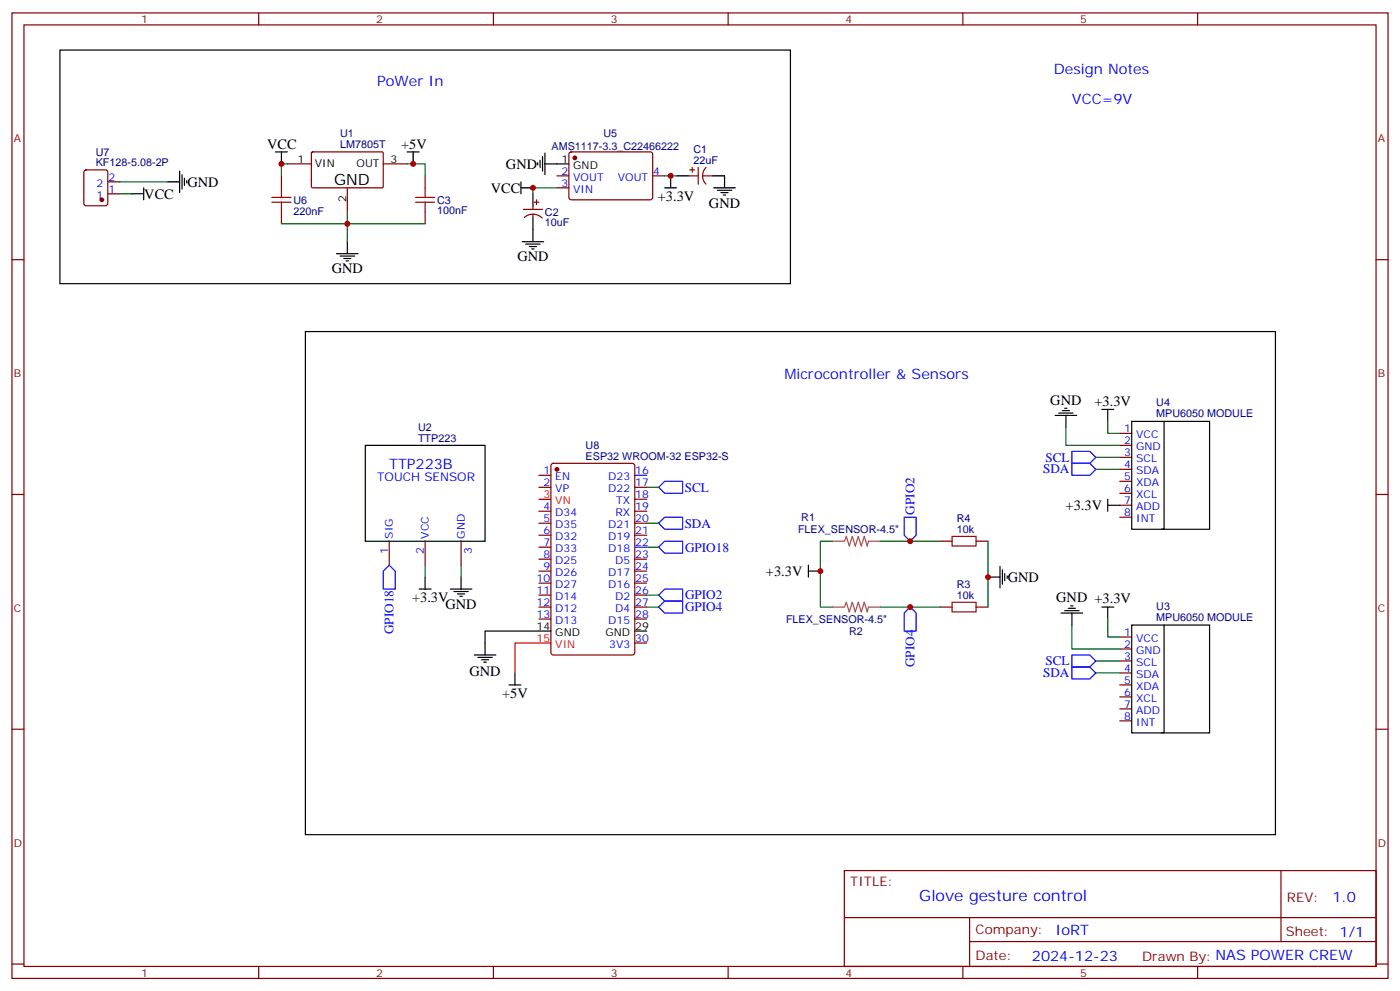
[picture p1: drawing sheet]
<svg xmlns="http://www.w3.org/2000/svg" width="412mm" height="292mm" viewBox="0 0 412 292" stroke-linecap="round" stroke-linejoin="round" font-family="sans-serif">
<g fill="none" stroke="#870000" stroke-width=".35">
<path d="M3.5 3.8h405.4v284.3h-405.4zM7.1 7.3h398.2v277.3h-398.2zM76.2 3.8v3.5M145.3 3.8v3.5M214.5 3.8v3.5M283.6 3.8v3.5M352.8 3.8v3.5M24.9 50.2l.5-.2h5.6l.7 .5v9.4l-.4 .7h-5.9l-.7-.5v-9.4zM31.7 57.1h3.6M31.7 53.6h3.6M82.9 51.8v3.5M84.7 48.3h7"/>
<path d="M91.8 44.9l.3-.2 20.6 .1 .2 .3-.1 10-.3 .2h-20.6l-.2-.3zM102.3 55.3v7.1M112.9 48.3h7M125.2 51.8v3.5M157.3 59.5h1.4M158 58.8v1.5M164 51.8h3.6M164 55.3h3.6M167.8 44.9l.5-.2 23.5 .1 .5 .6-.1 13-.6 .4h-23.6l-.4-.7v-12.7zM192.3 51.8h3.5M202.8 51.8h2.9M203.2 50h1.4"/>
<path d="M203.9 49.3v1.4M205.7 49.3v5M207.1 51.8h2.8M208 49.3a3.5 3.5 0 0 0-.1 4.9M3.5 76.5h3.6M82.9 62.4v3.5M125.2 62.4v3.5M154.2 61.7h5.6M154.4 64a3.8 3.8 0 0 1 5.3 .2M157 60.6v1.1M157 63.1v1M405.3 76.5h3.6"/>
<path d="M158.7 140h3.6M162.5 136.7l.5-.2h23.3l.6 .4 .1 55.3-.5 .6-23.5 .1-.7-.5v-55.2zM329.8 127.6h3.6M329.8 131.2h3.6M329.8 134.7h3.6M329.8 138.2h3.6M3.5 145.6h3.6M114.7 159.4v7M125.2 159.4v7M135.8 159.4v7M158.7 143.5h3.6M158.7 150.6h3.6"/>
<path d="M158.7 154.1h3.6M158.7 157.6h3.6M187 143.5h3.5M187 150.6h3.5M187 154.1h3.5M187 157.6h3.5M187 147h3.5M276.9 159.4h3.6M287.5 159.4h3.5M329.8 141.7h3.6M329.8 145.3h3.6M329.8 148.8h3.6"/>
<path d="M329.8 152.3h3.6M405.3 145.6h3.6M158.7 178.8h3.6M158.7 161.1h3.6M158.7 164.7h3.6M158.7 168.2h3.6M158.7 171.7h3.6M158.7 175.3h3.6M187 178.8h3.5M187 164.7h3.5M187 168.2h3.5M187 171.7h3.5"/>
<path d="M187 175.3h3.5M276.9 178.8h3.6M287.5 178.8h3.5M158.7 182.3h3.6M187 182.3h3.5M187 189.4h3.5M329.8 187.6h3.6M329.8 191.1h3.6M329.8 194.7h3.6M329.8 198.2h3.6M3.5 214.8h3.6M329.8 201.7h3.6"/>
<path d="M329.8 205.2h3.6M329.8 208.8h3.6M329.8 212.3h3.6M405.3 214.8h3.6M248.7 256.4h156.6v28.2h-156.6zM377.3 256.4v20.9M248.7 270.2h156.5M285.6 277.3h119.6M285.6 270.2v14.2M3.5 283.9h3.6M76.2 284.6v3.5M145.3 284.6v3.5"/>
<path d="M214.5 284.6v3.5M283.6 284.6v3.5M352.8 284.6v3.5M405.3 283.9h3.6"/>
</g>
<g fill="none" stroke="#000" stroke-width=".35">
<path d="M17.6 14.7h215.2v68.8h-215.2zM38.8 57.1h3.5M42.3 55.3v3.5M49.4 53.6h3.5M52.9 50.4v6.3M53.6 51.4v4.3M54.3 52.5v2.1M55 53.2v.7M81.1 44.7h3.6M82.9 44.7v3.6M119.9 44.7h3.6M121.7 44.7v3.6"/>
<path d="M153.5 55.3h3.5M153.5 53.6v3.5M157 57.1v3.5M158.4 47.9v.7M159.1 47.2v2.1M159.8 46.1v4.3M160.5 48.3h7.1M160.5 45.1v6.3M195.8 55.3h3.5M197.6 51.8v3.5M199.3 51.8h3.5M209.9 51.8h3.5v3.5"/>
<path d="M210.3 55.3h6.3M211.3 56h4.2M212.4 56.7h2.1M213.1 57.4h.7M99.1 74.7h6.4M100.2 75.4h4.2M101.2 76.1h2.2M102 76.8h.7M102.3 71.2v3.5M153.8 71.2h6.4M154.9 71.9h4.2M155.9 72.6h2.1"/>
<path d="M156.6 73.3h.7M157 64.1v7.1M90 97.6h285.7v148.2h-285.7zM107.6 131.2h35.3v28.2h-35.3zM310.8 122.3h6.3M311.9 121.6h4.2M312.9 120.9h2.1M313.6 120.2h.7M314 122.3v3.6M324.6 120.6h3.5M326.3 120.6v3.5M333.4 124.1h22.9v31.8h-22.9z"/>
<path d="M342.9 124.1v31.8h-.7M326.3 147v3.6M326.3 148.8h3.5M123.5 173.5h3.5M125.2 170v3.5M132.6 173.5h6.4M133.7 174.2h4.2M134.8 174.9h2.1M135.5 175.6h.7M135.8 170v3.5M238.1 168.2h3.6M238.1 166.4v3.6"/>
<path d="M291 170h3.6M294.6 166.8v6.3M295.3 167.9v4.2M296 168.9v2.1M296.7 169.6v.7M313.6 179.8h4.3M314.7 179.1h2.1M315.4 178.4h.7M324.6 178.8h3.5M326.3 178.8v3.5M139.7 192.9h6.3M140.8 193.6h4.2"/>
<path d="M141.8 194.3h2.1M142.5 195h.7M151.7 198.2v3.5M162.3 185.8h-19.4v7.1M187 185.8h3.5M312.6 180.6h6.3M315.7 180.6v3.5M333.4 184.1h22.9v31.7h-22.9zM342.9 184.1v31.7h-.7M149.9 201.7h3.6"/>
</g>
<path d="M245.2 159.4h3.5M248.8 159.4l.5-1.4 .9 2.8 .9-2.8 .8 2.8 .9-2.8 .9 2.8 .9-2.8 .9 2.8 .3-1.4h3.5M245.2 178.8h3.5M248.8 178.8l.5-1.4 .9 2.8 .9-2.8 .8 2.8 .9-2.8 .9 2.8 .9-2.8 .9 2.8 .3-1.4h3.5" fill="none" stroke="#a64a4a" stroke-width=".35"/>
<g fill="#870000" stroke="#870000" stroke-width=".35">
<circle cx="169.3" cy="46.5" r=".53"/>
<circle cx="30" cy="58.8" r=".53"/>
<circle cx="164" cy="138.2" r=".53"/>
</g>
<path d="M80.1 59.5h5.6M80.1 58.1h5.6M82.9 55.3v2.8M82.9 59.5v2.9M122.4 59.5h5.7M122.4 58.1h5.7M125.2 55.3v2.8M125.2 59.5v2.9M280.5 158h7v2.8h-7zM280.5 177.4h7v2.8h-7z" fill="none" stroke="#a10000" stroke-width=".35"/>
<g fill="none" stroke="#008700" stroke-width=".35">
<path d="M35.3 57.1h3.5M35.3 53.6h14.1M84.7 48.3h-1.8v3.5M119.9 48.3h5.3v3.5M164 55.3h-7v1.8M195.8 51.8h3.5M102.3 62.4v3.5h-19.4M125.2 65.9h-22.9v5.3M314 125.9v5.3h15.8M322.8 134.7h7M322.8 138.2h7M326.3 124.1v3.5h3.5"/>
<path d="M190.5 143.5h3.5M190.5 154.1h3.5M245.2 159.4h-3.5v19.4h3.5M259.3 159.4h17.6M291 159.4v19.4M125.2 166.4v3.6M135.8 166.4v3.6M190.5 161.1h3.5M190.5 178.8h3.5M190.5 175.3h3.5M259.3 178.8h17.6M315.7 184.1v7h14.1"/>
<path d="M322.8 194.7h7M322.8 198.2h7M326.3 182.3v5.3h3.5"/>
</g>
<path d="M158.7 147h3.6M162.3 189.4h-10.6v8.8" fill="none" stroke="#f00" stroke-width=".35"/>
<g fill="none" stroke="#00f" stroke-width=".35">
<path d="M187 140h3.5M315.7 136.5h5.3l1.8 1.7-1.8 1.8h-5.3zM315.7 132.9h5.3l1.8 1.8-1.8 1.8h-5.3zM194 143.5l1.8-1.8h5.3v3.6h-5.3zM194 154.1l1.8-1.8h5.3v3.6h-5.3zM266.3 152.3h3.6v5.3l-1.8 1.8-1.8-1.8zM114.7 166.4l1.7 1.8v5.3h-3.5v-5.3zM187 161.1h3.5M194 161.1l1.8-1.7h5.3v3.5h-5.3zM194 175.3l1.8-1.8h5.3v3.5h-5.3zM194 178.8l1.8-1.8h5.3v3.6h-5.3zM268.1 178.8l1.8 1.8v5.2h-3.6v-5.2z"/>
<path d="M315.7 196.4h5.3l1.8 1.8-1.8 1.8h-5.3zM315.7 192.9h5.3l1.8 1.8-1.8 1.7h-5.3z"/>
</g>
<g fill="#c00">
<circle cx="102.3" cy="65.9" r=".88"/>
<circle cx="121.7" cy="48.3" r=".88"/>
<circle cx="82.9" cy="48.3" r=".88"/>
<circle cx="157" cy="55.3" r=".88"/>
<circle cx="197.6" cy="51.8" r=".88"/>
<circle cx="268.1" cy="159.4" r=".88"/>
<circle cx="268.1" cy="178.8" r=".88"/>
<circle cx="291" cy="170" r=".88"/>
<circle cx="241.7" cy="168.2" r=".88"/>
</g>
<text font-size="4.6" x="98.4" y="54.6">GND</text>
<text font-size="4.6" fill="#00f" x="270.8" y="265.4">Glove gesture control</text>
<g font-size="4.2" fill="#00f">
<text x="310.4" y="21.8">Design Notes</text>
<text x="111.1" y="25.3">PoWer In</text>
<text x="315.7" y="30.6">VCC=9V</text>
<text x="231.1" y="111.8">Microcontroller &amp; Sensors</text>
<text x="114.7" y="138.2">TTP223B</text>
<text x="392.5" y="265.7">1.0</text>
<text x="310.9" y="275.2">IoRT</text>
<text x="304" y="283">2024-12-23</text>
</g>
<g font-size="4.2">
<text x="78.7" y="44">VCC</text>
<text x="118.2" y="44">+5V</text>
<text x="149" y="49.7">GND</text>
<text x="42.5" y="58.5">VCC</text>
<text x="55.2" y="55">GND</text>
<text x="144.6" y="56.7">VCC</text>
<text x="193.8" y="59.3">+3.3V</text>
<text x="208.8" y="61.4">GND</text>
<text x="152.4" y="76.8">GND</text>
<text x="97.7" y="80.4">GND</text>
<text x="309.4" y="119.2">GND</text>
<text x="322.4" y="119.5">+3.3V</text>
<text x="313.9" y="150.2">+3.3V</text>
<text x="225.6" y="169.6">+3.3V</text>
<text x="296.9" y="171.4">GND</text>
<text x="121.4" y="177.4">+3.3V</text>
<text x="131.2" y="179.5">GND</text>
<text x="311.1" y="177.4">GND +3.3V</text>
<text x="138.3" y="199">GND</text>
<text x="147.9" y="205.7">+5V</text>
</g>
<g font-size="3.9" fill="#00f">
<text x="308" y="135.9">SCL</text>
<text x="307.3" y="139.4">SDA</text>
<text x="201.7" y="144.8">SCL</text>
<text x="201.7" y="155.4">SDA</text>
<text x="269.4" y="151.5" transform="rotate(-90 269.4 151.5)">GPIO2</text>
<text x="201.8" y="162.5">GPIO18</text>
<text x="201.8" y="176.5">GPIO2</text>
<text x="201.8" y="180">GPIO4</text>
<text x="115.9" y="186.7" transform="rotate(-90 115.9 186.7)">GPIO18</text>
<text x="269.4" y="196.5" transform="rotate(-90 269.4 196.5)">GPIO4</text>
<text x="308" y="195.9">SCL</text>
<text x="307.3" y="199.4">SDA</text>
</g>
<g font-size="3.9" fill="#800">
<text x="250.5" y="261">TITLE:</text>
<text x="379.1" y="265.7">REV:</text>
<text x="287.4" y="275.2">Company:</text>
<text x="378.7" y="275.8">Sheet: 1/1</text>
<text x="287.4" y="282.9">Date:</text>
<text x="336.4" y="282.9">Drawn By: NAS POWER CREW</text>
</g>
<text font-size="3.5" fill="#00f" x="111.1" y="141.7">TOUCH SENSOR</text>
<g font-size="3.2" fill="#800">
<text x="41.6" y="6.8">1</text>
<text x="110.8" y="6.8">2</text>
<text x="179.9" y="6.8">3</text>
<text x="249.1" y="6.8">4</text>
<text x="318.2" y="6.8">5</text>
<text x="4.1" y="41.9">A</text>
<text x="405.9" y="41.9">A</text>
<text x="4.1" y="111.1">B</text>
<text x="405.9" y="111.1">B</text>
<text x="4.1" y="180.2">C</text>
<text x="405.9" y="180.2">C</text>
<text x="4.1" y="249.3">D</text>
<text x="405.9" y="249.3">D</text>
<text x="41.6" y="287.6">1</text>
<text x="110.8" y="287.6">2</text>
<text x="179.9" y="287.6">3</text>
<text x="249.1" y="287.6">4</text>
<text x="318.2" y="287.6">5</text>
</g>
<g font-size="3.2" fill="#000080">
<text x="100.2" y="40.3">U1</text>
<text x="177.8" y="40.3">U5</text>
<text x="28.2" y="45.9">U7</text>
<text x="100.2" y="43.5">LM7805T</text>
<text x="162.5" y="44.1">AMS1117-3.3_C22466222</text>
<text x="204.3" y="45.1">C1</text>
<text x="28.2" y="49">KF128-5.08-2P</text>
<text x="204.3" y="48.2">22uF</text>
<text x="128.8" y="60">C3</text>
<text x="86.4" y="63.2">220nF</text>
<text x="86.4" y="60.1">U6</text>
<text x="128.8" y="63.1">100nF</text>
<text x="160.5" y="63.5">C2</text>
<text x="160.5" y="66.7">10uF</text>
<text x="340.6" y="119.7">U4</text>
<text x="340.6" y="122.8">MPU6050 MODULE</text>
<text x="123.1" y="130.1">TTP223</text>
<text x="123.1" y="126.9">U2</text>
<text x="172.5" y="135.3">ESP32 WROOM-32 ESP32-S</text>
<text x="172.5" y="132.2">U8</text>
<text x="236" y="153.5">R1</text>
<text x="281.9" y="153.8">R4</text>
<text x="235.1" y="157">FLEX_SENSOR-4.5&quot;</text>
<text x="281.9" y="156.9">10k</text>
<text x="281.9" y="173.2">R3</text>
<text x="281.9" y="176.3">10k</text>
<text x="340.6" y="179.6">U3</text>
<text x="231.5" y="183.4">FLEX_SENSOR-4.5&quot;</text>
<text x="340.6" y="182.7">MPU6050 MODULE</text>
<text x="250.1" y="187">R2</text>
</g>
<g font-size="3.2">
<text x="87.6" y="47.9">1</text>
<text x="115" y="47.9">3</text>
<text x="165.4" y="47.9">1</text>
<text x="92.8" y="49.3">VIN</text>
<text x="105.1" y="49.3">OUT</text>
<text x="168.9" y="49.7">GND</text>
<text x="102" y="59.5" transform="rotate(-90 102 59.5)">2</text>
<text x="158.1" y="185.5">14</text>
<text x="187.1" y="185.5">29</text>
<text x="163.6" y="187.3">GND</text>
<text x="178.4" y="187.3">GND</text>
</g>
<g font-size="3.2" fill="#00f">
<text x="31.9" y="53.2">2</text>
<text x="165.4" y="51.4">2</text>
<text x="168.9" y="53.2">VOUT</text>
<text x="182" y="53.2">VOUT</text>
<text x="192.4" y="51.4">4</text>
<text x="28.4" y="58.5">1</text>
<text x="28.4" y="55">2</text>
<text x="31.9" y="56.7">1</text>
<text x="165.4" y="55">3</text>
<text x="168.9" y="56.7">VIN</text>
<text x="331.2" y="127.3">1</text>
<text x="331.2" y="130.8">2</text>
<text x="334.7" y="129">VCC</text>
<text x="331.2" y="134.3">3</text>
<text x="331.2" y="137.9">4</text>
<text x="334.7" y="132.6">GND</text>
<text x="334.7" y="136.1">SCL</text>
<text x="160.1" y="139.6">1</text>
<text x="160.1" y="143.2">2</text>
<text x="163.6" y="141.4">EN</text>
<text x="179.2" y="141.4">D23</text>
<text x="187.1" y="139.6">16</text>
<text x="187.1" y="143.2">17</text>
<text x="331.2" y="141.4">5</text>
<text x="334.7" y="139.6">SDA</text>
<text x="334.7" y="143.2">XDA</text>
<text x="163.6" y="144.9">VP</text>
<text x="179.2" y="144.9">D22</text>
<text x="181.5" y="148.4">TX</text>
<text x="187.1" y="146.7">18</text>
<text x="331.2" y="144.9">6</text>
<text x="331.2" y="148.4">7</text>
<text x="334.7" y="146.7">XCL</text>
<text x="160.1" y="150.2">4</text>
<text x="160.1" y="153.7">5</text>
<text x="163.6" y="152">D34</text>
<text x="163.6" y="155.5">D35</text>
<text x="179.2" y="155.5">D21</text>
<text x="181.3" y="152">RX</text>
<text x="187.1" y="150.2">19</text>
<text x="187.1" y="153.7">20</text>
<text x="331.2" y="152">8</text>
<text x="334.7" y="150.2">ADD</text>
<text x="334.7" y="153.7">INT</text>
<text x="115.7" y="158.7" transform="rotate(-90 115.7 158.7)">SIG</text>
<text x="126.3" y="158.7" transform="rotate(-90 126.3 158.7)">VCC</text>
<text x="136.9" y="158.7" transform="rotate(-90 136.9 158.7)">GND</text>
<text x="160.1" y="157.3">6</text>
<text x="160.1" y="160.8">7</text>
<text x="163.6" y="159">D32</text>
<text x="179.2" y="159">D19</text>
<text x="187.1" y="157.3">21</text>
<text x="187.1" y="160.8">22</text>
<text x="114.3" y="163.2" transform="rotate(-90 114.3 163.2)">1</text>
<text x="124.9" y="163.2" transform="rotate(-90 124.9 163.2)">2</text>
<text x="139" y="163.2" transform="rotate(-90 139 163.2)">3</text>
<text x="160.1" y="164.3">8</text>
<text x="160.1" y="167.9">9</text>
<text x="163.6" y="162.6">D33</text>
<text x="163.6" y="166.1">D25</text>
<text x="179.2" y="162.6">D18</text>
<text x="181.2" y="166.1">D5</text>
<text x="187.1" y="164.3">23</text>
<text x="187.1" y="167.9">24</text>
<text x="158.1" y="171.4">10</text>
<text x="163.6" y="169.6">D26</text>
<text x="163.6" y="173.1">D27</text>
<text x="179.2" y="169.6">D17</text>
<text x="179.2" y="173.1">D16</text>
<text x="187.1" y="171.4">25</text>
<text x="158.1" y="174.9">11</text>
<text x="158.1" y="178.4">12</text>
<text x="163.6" y="176.7">D14</text>
<text x="181.2" y="176.7">D2</text>
<text x="187.1" y="178.4">27</text>
<text x="187.1" y="174.9">26</text>
<text x="158.1" y="182">13</text>
<text x="163.6" y="180.2">D12</text>
<text x="163.6" y="183.7">D13</text>
<text x="179.2" y="183.7">D15</text>
<text x="181.2" y="180.2">D4</text>
<text x="187.1" y="182">28</text>
<text x="179.5" y="190.8">3V3</text>
<text x="187.1" y="189">30</text>
<text x="331.2" y="187.3">1</text>
<text x="331.2" y="190.8">2</text>
<text x="334.7" y="189">VCC</text>
<text x="331.2" y="194.3">3</text>
<text x="331.2" y="197.8">4</text>
<text x="334.7" y="192.5">GND</text>
<text x="334.7" y="196.1">SCL</text>
<text x="331.2" y="201.4">5</text>
<text x="334.7" y="199.6">SDA</text>
<text x="334.7" y="203.1">XDA</text>
<text x="331.2" y="204.9">6</text>
<text x="331.2" y="208.4">7</text>
<text x="334.7" y="206.7">XCL</text>
<text x="331.2" y="211.9">8</text>
<text x="334.7" y="210.2">ADD</text>
<text x="334.7" y="213.7">INT</text>
</g>
<g font-size="3.2" fill="#f00">
<text x="160.1" y="146.7">3</text>
<text x="163.6" y="148.4">VN</text>
<text x="158.1" y="189">15</text>
<text x="163.6" y="190.8">VIN</text>
</g>
</svg>
